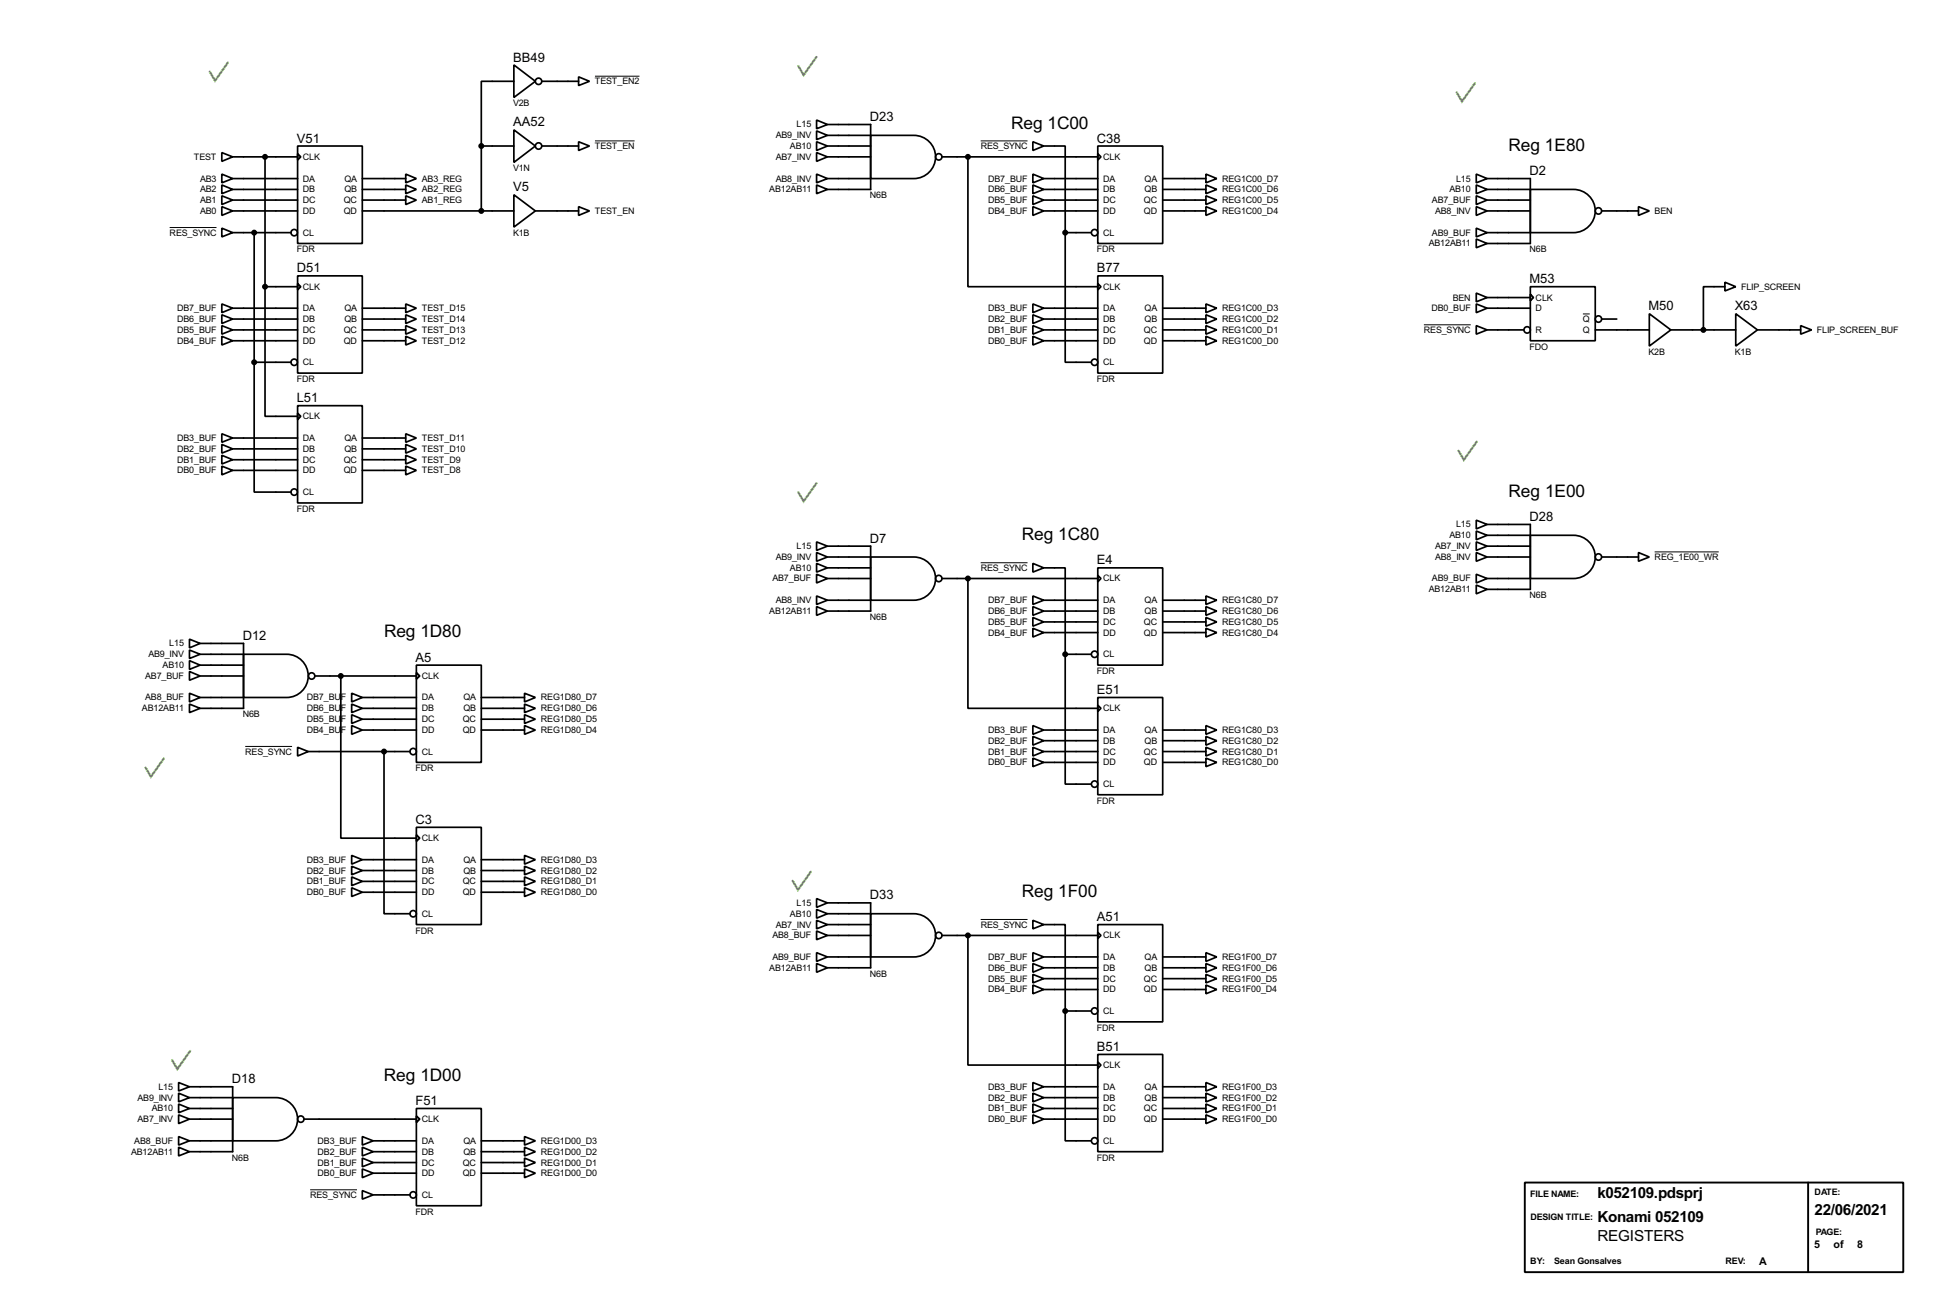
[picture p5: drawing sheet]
<svg xmlns="http://www.w3.org/2000/svg" width="460mm" height="307mm" viewBox="0 0 460 307" stroke-linecap="round" stroke-linejoin="round" font-family="sans-serif">
<g fill="none" stroke="#000" stroke-width=".4">
<path d="M120.7 19.1h-7.6v15.2M120.7 15.2l5.1 3.9-5.1 3.8zM127.3 19.1h8.6M135.9 18l2.6 1.1-2.6 1zM52.1 35.9l2.6 1-2.6 1zM54.7 36.9h15.2M62.3 36.9v30.5M69.9 34.3h15.2v22.9h-15.2zM69.9 36.1l.8 .8-.8 .7zM113.1 34.3h7.6M113.1 34.3v15.3M120.7 30.5l5.1 3.8-5.1 3.9z"/>
<path d="M127.3 34.3h8.6M135.9 33.3l2.6 1-2.6 1.1zM191.8 28.2l2.6 1.1-2.6 1zM191.8 30.7l2.6 1.1-2.6 1zM191.8 33.3l2.6 1-2.6 1.1zM191.8 35.9l2.6 1-2.6 1zM194.4 29.3h10.1v15.2h-10.1M194.4 31.8h10.1M194.4 34.3h10.1M194.4 36.9h10.1M204.5 31.8h10.2a5.1 5.1 0 0 1 5.1 5.1 5.1 5.1 0 0 1-5.1 5.1h-10.2zM221.3 36.9h36.6"/>
<path d="M227.4 36.9v30.5h30.5M242.6 33.3l2.6 1-2.6 1.1zM245.2 34.3h5v20.4M257.9 34.3h15.2v22.9h-15.2zM257.9 36.1l.7 .8-.7 .7zM52.1 48.6l2.6 1-2.6 1zM52.1 46l2.6 1-2.6 1.1zM52.1 43.5l2.6 1-2.6 1zM52.1 40.9l2.6 1.1-2.6 1zM52.1 53.6l2.6 1.1-2.6 1zM54.7 42h15.2M54.7 44.5h15.2"/>
<path d="M54.7 54.7h13.7M54.7 49.6h15.2M54.7 47h15.2M59.7 54.7v30.4M85.1 42h10.2M85.1 44.5h10.2M85.1 49.6h35.6M85.1 47h10.2M95.3 40.9l2.5 1.1-2.5 1zM95.3 43.5l2.5 1-2.5 1zM95.3 46l2.5 1-2.5 1.1zM120.7 45.8l5.1 3.8-5.1 3.8z"/>
<path d="M125.8 49.6h10.1M135.9 48.6l2.6 1-2.6 1zM191.8 40.9l2.6 1.1-2.6 1zM191.8 43.5l2.6 1-2.6 1zM194.4 42h10.1M242.6 48.6l2.6 1-2.6 1zM242.6 40.9l2.6 1.1-2.6 1zM242.6 43.5l2.6 1-2.6 1zM242.6 46l2.6 1-2.6 1.1zM245.2 42h12.7M245.2 44.5h12.7M245.2 49.6h12.7"/>
<path d="M245.2 47h12.7M250.2 54.7v30.4h6.1M250.2 54.7h6.1M273.1 42h10.2M273.1 44.5h10.2M273.1 49.6h10.2M273.1 47h10.2M283.3 40.9l2.5 1.1-2.5 1zM283.3 43.5l2.5 1-2.5 1zM283.3 46l2.5 1-2.5 1.1zM283.3 48.6l2.5 1-2.5 1zM346.8 40.9l2.5 1.1-2.5 1z"/>
<path d="M346.8 43.5l2.5 1-2.5 1zM346.8 46l2.5 1-2.5 1.1zM346.8 53.6l2.5 1.1-2.5 1zM346.8 56.2l2.5 1-2.5 1zM346.8 48.6l2.5 1-2.5 1zM349.3 42h10.2v15.2h-10.2M349.3 44.5h10.2M349.3 54.7h10.2M349.3 49.6h10.2M349.3 47h10.2M359.5 44.5h10.1a5.1 5.1 0 0 1 5.1 5.1 5.1 5.1 0 0 1-5.1 5.1h-10.1zM376.2 49.6h8.7"/>
<path d="M384.9 48.6l2.5 1-2.5 1zM52.1 79l2.6 1.1-2.6 1zM52.1 76.5l2.6 1-2.6 1zM52.1 74l2.6 1-2.6 1zM52.1 71.4l2.6 1-2.6 1.1zM54.7 72.4h15.2M54.7 75h15.2M54.7 77.5h15.2M62.3 67.4v30.4h7.6M62.3 67.4h7.6M69.9 64.8h15.2v22.9h-15.2zM69.9 66.6l.8 .8-.8 .7z"/>
<path d="M85.1 72.4h10.2M85.1 75h10.2M85.1 77.5h10.2M95.3 71.4l2.5 1-2.5 1.1zM95.3 74l2.5 1-2.5 1zM95.3 76.5l2.5 1-2.5 1zM95.3 79l2.5 1.1-2.5 1zM242.6 79l2.6 1.1-2.6 1zM242.6 71.4l2.6 1-2.6 1.1zM242.6 74l2.6 1-2.6 1zM242.6 76.5l2.6 1-2.6 1zM245.2 72.4h12.7"/>
<path d="M245.2 75h12.7M245.2 77.5h12.7M257.9 64.8h15.2v22.9h-15.2zM257.9 66.6l.7 .8-.7 .7zM273.1 72.4h10.2M273.1 75h10.2M273.1 77.5h10.2M283.3 71.4l2.5 1-2.5 1.1zM283.3 74l2.5 1-2.5 1zM283.3 76.5l2.5 1-2.5 1zM283.3 79l2.5 1.1-2.5 1zM346.8 76.5l2.5 1-2.5 1z"/>
<path d="M346.8 68.9l2.5 1-2.5 1zM346.8 71.4l2.5 1-2.5 1.1zM349.3 72.4h10.2M349.3 77.5h8.6M349.3 69.9h10.2M359.5 69.1l.7 .8-.7 .8zM359.5 67.4h15.2v12.7h-15.2zM374.7 77.5h12.7M376.2 75h3.6M387.4 73.7l5.1 3.8-5.1 3.8zM392.5 77.5h15.2M405.2 66.3l2.5 1.1-2.5 1z"/>
<path d="M405.2 67.4h-5.1v10.1M407.7 73.7l5.1 3.8-5.1 3.8zM412.8 77.5h10.2M423 76.5l2.5 1-2.5 1zM54.7 80.1h15.2M59.7 85.1v30.5h8.7M59.7 85.1h8.7M69.9 95.3h15.2v22.9h-15.2zM69.9 97.1l.8 .7-.8 .8zM85.1 80.1h10.2M245.2 80.1h12.7M273.1 80.1h10.2"/>
<path d="M52.1 109.5l2.6 1-2.6 1.1zM52.1 107l2.6 1-2.6 1zM52.1 104.4l2.6 1.1-2.6 1zM52.1 101.9l2.6 1-2.6 1zM54.7 110.5h15.2M54.7 108h15.2M54.7 105.5h15.2M54.7 102.9h15.2M85.1 110.5h10.2M85.1 108h10.2M85.1 105.5h10.2M85.1 102.9h10.2"/>
<path d="M95.3 101.9l2.5 1-2.5 1zM95.3 104.4l2.5 1.1-2.5 1zM95.3 107l2.5 1-2.5 1zM95.3 109.5l2.5 1-2.5 1.1zM191.8 127.3l2.6 1-2.6 1zM191.8 129.8l2.6 1.1-2.6 1zM191.8 132.4l2.6 1-2.6 1zM191.8 134.9l2.6 1-2.6 1.1zM194.4 128.3h10.1v15.3h-10.1M194.4 130.9h10.1M194.4 133.4h10.1M194.4 135.9h10.1"/>
<path d="M204.5 130.9h10.2a5.1 5.1 0 0 1 5.1 5 5.1 5.1 0 0 1-5.1 5.1h-10.2zM221.3 135.9h36.6M227.4 135.9v30.5h30.5M242.6 132.4l2.6 1-2.6 1zM245.2 133.4h5v20.3M257.9 133.4h15.2v22.9h-15.2zM257.9 135.2l.7 .7-.7 .8zM346.8 122.2l2.5 1-2.5 1.1zM346.8 124.8l2.5 1-2.5 1zM346.8 127.3l2.5 1-2.5 1zM346.8 129.8l2.5 1.1-2.5 1zM346.8 134.9l2.5 1-2.5 1.1z"/>
<path d="M346.8 137.5l2.5 1-2.5 1zM349.3 128.3h10.2M349.3 130.9h10.2M349.3 135.9h10.2M349.3 123.2h10.2v15.3h-10.2M349.3 125.8h10.2M359.5 125.8h10.1a5.1 5.1 0 0 1 5.1 5 5.1 5.1 0 0 1-5.1 5.1h-10.1zM376.2 130.9h8.7M384.9 129.8l2.5 1.1-2.5 1zM44.5 150.2l2.5 1-2.5 1zM44.5 152.7l2.5 1-2.5 1zM44.5 155.2l2.5 1.1-2.5 1z"/>
<path d="M44.5 157.8l2.5 1-2.5 1zM47 151.2h10.2v15.2h-10.2M47 153.7h10.2M47 156.3h10.2M47 158.8h10.2M57.2 153.7h10.2a5.1 5.1 0 0 1 5 5.1 5.1 5.1 0 0 1-5 5.1h-10.2zM74 158.8h23.8M80.1 158.8v38.1h17.7M97.8 156.3h15.3v22.8h-15.3zM97.8 158l.8 .8-.8 .8zM191.8 140l2.6 1-2.6 1zM191.8 142.5l2.6 1.1-2.6 1z"/>
<path d="M194.4 141h10.1M242.6 147.6l2.6 1-2.6 1.1zM242.6 140l2.6 1-2.6 1zM242.6 142.5l2.6 1.1-2.6 1zM242.6 145.1l2.6 1-2.6 1zM245.2 141h12.7M245.2 143.6h12.7M245.2 148.6h12.7M245.2 146.1h12.7M250.2 153.7v30.5h6.1M250.2 153.7h6.1M273.1 141h10.2"/>
<path d="M273.1 143.6h10.2M273.1 148.6h10.2M273.1 146.1h10.2M283.3 140l2.5 1-2.5 1zM283.3 142.5l2.5 1.1-2.5 1zM283.3 145.1l2.5 1-2.5 1zM283.3 147.6l2.5 1-2.5 1.1zM44.5 162.9l2.5 1-2.5 1zM44.5 165.4l2.5 1-2.5 1zM47 163.9h10.2M69.9 175.6l2.5 1-2.5 1zM72.4 176.6h23.9"/>
<path d="M82.6 162.9l2.5 1-2.5 1zM82.6 165.4l2.5 1-2.5 1zM82.6 167.9l2.5 1.1-2.5 1zM82.6 170.5l2.5 1-2.5 1zM85.1 163.9h12.7M85.1 166.4h12.7M85.1 169h12.7M85.1 171.5h12.7M90.2 176.6v38.1h6.1M113.1 163.9h10.1M113.1 166.4h10.1M113.1 169h10.1"/>
<path d="M113.1 171.5h10.1M123.2 162.9l2.6 1-2.6 1zM123.2 165.4l2.6 1-2.6 1zM123.2 167.9l2.6 1.1-2.6 1zM123.2 170.5l2.6 1-2.6 1zM242.6 178.1l2.6 1-2.6 1zM242.6 170.5l2.6 1-2.6 1zM242.6 173l2.6 1-2.6 1.1zM242.6 175.6l2.6 1-2.6 1zM245.2 176.6h12.7M245.2 171.5h12.7M245.2 179.1h12.7"/>
<path d="M245.2 174h12.7M257.9 163.9h15.2v22.8h-15.2zM257.9 165.7l.7 .7-.7 .8zM273.1 176.6h10.2M273.1 171.5h10.2M273.1 179.1h10.2M273.1 174h10.2M283.3 170.5l2.5 1-2.5 1zM283.3 173l2.5 1-2.5 1.1zM283.3 175.6l2.5 1-2.5 1zM283.3 178.1l2.5 1-2.5 1zM97.8 194.4h15.3v22.8h-15.3z"/>
<path d="M97.8 196.1l.8 .8-.8 .8zM82.6 201l2.5 1-2.5 1zM82.6 203.5l2.5 1-2.5 1zM82.6 206l2.5 1.1-2.5 1zM82.6 208.6l2.5 1-2.5 1zM85.1 202h12.7M85.1 204.5h12.7M85.1 207.1h12.7M85.1 209.6h12.7M113.1 202h10.1M113.1 204.5h10.1M113.1 207.1h10.1"/>
<path d="M113.1 209.6h10.1M123.2 201l2.6 1-2.6 1zM123.2 203.5l2.6 1-2.6 1zM123.2 206l2.6 1.1-2.6 1zM123.2 208.6l2.6 1-2.6 1zM191.8 211.1l2.6 1-2.6 1.1zM191.8 213.7l2.6 1-2.6 1zM191.8 216.2l2.6 1-2.6 1zM191.8 218.7l2.6 1.1-2.6 1zM194.4 212.1h10.1v15.3h-10.1M194.4 214.7h10.1M194.4 217.2h10.1"/>
<path d="M194.4 219.8h10.1M204.5 214.7h10.2a5.1 5.1 0 0 1 5.1 5 5.1 5.1 0 0 1-5.1 5.1h-10.2zM221.3 219.8h36.6M227.4 219.8v30.4h30.5M242.6 216.2l2.6 1-2.6 1zM245.2 217.2h5v20.3M257.9 217.2h15.2v22.9h-15.2zM257.9 219l.7 .8-.7 .7zM191.8 223.8l2.6 1-2.6 1.1zM191.8 226.4l2.6 1-2.6 1zM194.4 224.8h10.1M242.6 231.4l2.6 1.1-2.6 1z"/>
<path d="M242.6 223.8l2.6 1-2.6 1.1zM242.6 226.4l2.6 1-2.6 1zM242.6 228.9l2.6 1-2.6 1zM245.2 224.8h12.7M245.2 227.4h12.7M245.2 232.5h12.7M245.2 229.9h12.7M250.2 237.5v30.5h6.1M250.2 237.5h6.1M273.1 224.8h10.2M273.1 227.4h10.2M273.1 232.5h10.2"/>
<path d="M273.1 229.9h10.2M283.3 223.8l2.5 1-2.5 1.1zM283.3 226.4l2.5 1-2.5 1zM283.3 228.9l2.5 1-2.5 1zM283.3 231.4l2.5 1.1-2.5 1zM42 259.4l2.5 1-2.5 1zM42 256.8l2.5 1.1-2.5 1zM42 254.3l2.5 1-2.5 1zM44.5 255.3h10.2v15.3h-10.2M44.5 257.9h10.2M54.7 257.9h10.1a5.1 5.1 0 0 1 5.1 5 5.1 5.1 0 0 1-5.1 5.1h-10.1zM242.6 254.3l2.6 1-2.6 1z"/>
<path d="M242.6 256.8l2.6 1.1-2.6 1zM242.6 259.4l2.6 1-2.6 1zM245.2 257.9h12.7M245.2 255.3h12.7M257.9 247.7h15.2v22.9h-15.2zM257.9 249.5l.7 .7-.7 .8zM273.1 257.9h10.2M273.1 255.3h10.2M283.3 254.3l2.5 1-2.5 1zM283.3 256.8l2.5 1.1-2.5 1zM283.3 259.4l2.5 1-2.5 1zM42 261.9l2.5 1-2.5 1.1z"/>
<path d="M42 269.5l2.5 1.1-2.5 1zM42 267l2.5 1-2.5 1zM44.5 262.9h10.2M44.5 268h10.2M44.5 260.4h10.2M71.4 262.9h26.4M85.1 279.7l2.6 1-2.6 1zM85.1 267l2.6 1-2.6 1zM85.1 269.5l2.6 1.1-2.6 1zM85.1 272.1l2.6 1-2.6 1zM85.1 274.6l2.6 1-2.6 1.1zM87.7 268h10.1"/>
<path d="M87.7 270.6h10.1M87.7 273.1h10.1M87.7 275.6h10.1M97.8 260.4h15.3v22.9h-15.3zM97.8 262.2l.8 .7-.8 .8zM113.1 268h10.1M113.1 270.6h10.1M113.1 273.1h10.1M113.1 275.6h10.1M123.2 267l2.6 1-2.6 1zM123.2 269.5l2.6 1.1-2.6 1zM123.2 272.1l2.6 1-2.6 1z"/>
<path d="M123.2 274.6l2.6 1-2.6 1.1zM242.6 261.9l2.6 1-2.6 1.1zM245.2 262.9h12.7M245.2 260.4h12.7M273.1 262.9h10.2M273.1 260.4h10.2M283.3 261.9l2.5 1-2.5 1.1zM87.7 280.7h8.6"/>
<circle cx="126.5" cy="19.1" r=".75"/>
<circle cx="126.5" cy="34.3" r=".75"/>
<circle cx="220.5" cy="36.9" r=".75"/>
<circle cx="69.1" cy="54.7" r=".75"/>
<circle cx="257.1" cy="54.7" r=".75"/>
<circle cx="375.5" cy="49.6" r=".75"/>
<circle cx="358.7" cy="77.5" r=".75"/>
<circle cx="375.5" cy="75" r=".75"/>
<circle cx="69.1" cy="85.1" r=".75"/>
<circle cx="257.1" cy="85.1" r=".75"/>
<circle cx="69.1" cy="115.6" r=".75"/>
<circle cx="220.5" cy="135.9" r=".75"/>
<circle cx="375.5" cy="130.9" r=".75"/>
<circle cx="73.2" cy="158.8" r=".75"/>
<circle cx="257.1" cy="153.7" r=".75"/>
<circle cx="97" cy="176.6" r=".75"/>
<circle cx="257.1" cy="184.2" r=".75"/>
<circle cx="97" cy="214.7" r=".75"/>
<circle cx="220.5" cy="219.8" r=".75"/>
<circle cx="257.1" cy="237.5" r=".75"/>
<circle cx="70.6" cy="262.9" r=".75"/>
<circle cx="257.1" cy="268" r=".75"/>
<circle cx="97" cy="280.7" r=".75"/>
</g>
<path d="M139.8 17.9h10.4M139.8 33.1h9.3M230.4 33.1h11M39.9 53.5h11M334.5 76.3h11M371.8 73.8h1.6M230.4 132.2h11M388.7 129.7h15M57.6 175.4h11M230.4 216h11M72.9 279.5h11" fill="none" stroke="#000" stroke-width=".23"/>
<g fill="#000" stroke="#000" stroke-width=".4">
<circle cx="62.2" cy="36.9" r=".5"/>
<circle cx="113" cy="34.3" r=".5"/>
<circle cx="227.3" cy="36.9" r=".5"/>
<circle cx="59.7" cy="54.7" r=".5"/>
<circle cx="113" cy="49.6" r=".5"/>
<circle cx="250.2" cy="54.7" r=".5"/>
<circle cx="62.2" cy="67.4" r=".5"/>
<circle cx="400.1" cy="77.5" r=".5"/>
<circle cx="59.7" cy="85.1" r=".5"/>
<circle cx="227.3" cy="135.9" r=".5"/>
<circle cx="80" cy="158.8" r=".5"/>
<circle cx="250.2" cy="153.7" r=".5"/>
<circle cx="90.2" cy="176.6" r=".5"/>
<circle cx="227.3" cy="219.8" r=".5"/>
<circle cx="250.2" cy="237.5" r=".5"/>
</g>
<path d="M358.2 277.8h88.9v21.1h-88.9zM424.7 277.8v21.1" fill="none" stroke="#000" stroke-width=".45"/>
<path d="M53.5 14.7l-3 4.3-1.2-2.2M191.8 13.4l-3 4.2-1.3-2.1M346.4 19.6l-3 4.2-1.2-2.1M191.8 113.5l-3 4.3-1.3-2.2M346.9 103.8l-3.1 4.2-1.2-2.1M38.5 178.2l-3.1 4.3-1.2-2.2M190.4 204.8l-3 4.3-1.2-2.2M44.7 246.9l-3 4.2-1.3-2.1" fill="none" stroke="#6ad928" stroke-width=".53"/>
<g font-size="4.5">
<text x="237.5" y="30.4">Reg 1C00</text>
<text x="354.3" y="35.5">Reg 1E80</text>
<text x="354.4" y="116.7">Reg 1E00</text>
<text x="240" y="126.9">Reg 1C80</text>
<text x="90.2" y="149.8">Reg 1D80</text>
<text x="240" y="210.7">Reg 1F00</text>
<text x="90.2" y="253.9">Reg 1D00</text>
</g>
<g font-size="4">
<text x="375.2" y="281.3">k052109.pdsprj</text>
<text x="375.2" y="287.1">Konami 052109</text>
<text x="426.2" y="285.4">22/06/2021</text>
<text x="375.2" y="291.5">REGISTERS</text>
</g>
<g font-size="3.4">
<text x="120.5" y="14.4">BB49</text>
<text x="120.5" y="29.7">AA52</text>
<text x="204.3" y="28.5">D23</text>
<text x="69.7" y="33.5">V51</text>
<text x="257.7" y="33.5">C38</text>
<text x="359.3" y="41.2">D2</text>
<text x="120.5" y="44.9">V5</text>
<text x="69.7" y="64">D51</text>
<text x="257.7" y="64">B77</text>
<text x="359.3" y="66.6">M53</text>
<text x="387.2" y="72.9">M50</text>
<text x="407.5" y="72.9">X63</text>
<text x="69.7" y="94.5">L51</text>
<text x="359.3" y="122.4">D28</text>
<text x="204.3" y="127.5">D7</text>
<text x="257.7" y="132.6">E4</text>
<text x="57" y="150.4">D12</text>
<text x="97.6" y="155.5">A5</text>
<text x="257.7" y="163.1">E51</text>
<text x="97.6" y="193.6">C3</text>
<text x="204.3" y="211.3">D33</text>
<text x="257.7" y="216.4">A51</text>
<text x="257.7" y="246.9">B51</text>
<text x="54.5" y="254.5">D18</text>
<text x="97.6" y="259.6">F51</text>
</g>
<g font-size="2.8">
<text x="426.1" y="293.1">5</text>
<text x="430.7" y="293.1">of</text>
<text x="436.2" y="293.1">8</text>
<text x="413.2" y="297.1">A</text>
</g>
<g font-size="2.3">
<text x="139.7" y="19.8">TEST_EN2</text>
<text x="120.5" y="25">V2B</text>
<text x="187.1" y="29.9">L15</text>
<text x="139.7" y="35">TEST_EN</text>
<text x="182.2" y="32.5">AB9_INV</text>
<text x="185.6" y="35">AB10</text>
<text x="230.3" y="35">RES_SYNC</text>
<text x="45.5" y="37.5">TEST</text>
<text x="71.1" y="37.5">CLK</text>
<text x="120.5" y="40.2">V1N</text>
<text x="182.2" y="37.5">AB7_INV</text>
<text x="259.1" y="37.5">CLK</text>
<text x="47" y="47.7">AB1</text>
<text x="47" y="45.2">AB2</text>
<text x="47" y="42.6">AB3</text>
<text x="71.1" y="42.6">DA</text>
<text x="71.1" y="45.2">DB</text>
<text x="71.1" y="47.7">DC</text>
<text x="80.7" y="47.7">QC</text>
<text x="80.9" y="42.6">QA</text>
<text x="80.9" y="45.2">QB</text>
<text x="99.1" y="42.6">AB3_REG</text>
<text x="99.1" y="45.2">AB2_REG</text>
<text x="99.1" y="47.7">AB1_REG</text>
<text x="180.7" y="45.2">AB12AB11</text>
<text x="182.2" y="42.6">AB8_INV</text>
<text x="204.3" y="46.6">N6B</text>
<text x="232.1" y="42.6">DB7_BUF</text>
<text x="232.1" y="45.2">DB6_BUF</text>
<text x="232.1" y="47.7">DB5_BUF</text>
<text x="259.1" y="42.6">DA</text>
<text x="259.1" y="45.2">DB</text>
<text x="259.1" y="47.7">DC</text>
<text x="268.7" y="47.7">QC</text>
<text x="268.8" y="42.6">QA</text>
<text x="268.8" y="45.2">QB</text>
<text x="287" y="42.6">REG1C00_D7</text>
<text x="287" y="45.2">REG1C00_D6</text>
<text x="287" y="47.7">REG1C00_D5</text>
<text x="336.4" y="47.7">AB7_BUF</text>
<text x="340.4" y="45.2">AB10</text>
<text x="342" y="42.6">L15</text>
<text x="47" y="50.2">AB0</text>
<text x="71.1" y="50.2">DD</text>
<text x="80.7" y="50.2">QD</text>
<text x="139.7" y="50.2">TEST_EN</text>
<text x="232.1" y="50.2">DB4_BUF</text>
<text x="259.1" y="50.2">DD</text>
<text x="268.7" y="50.2">QD</text>
<text x="287" y="50.2">REG1C00_D4</text>
<text x="337.1" y="50.2">AB8_INV</text>
<text x="388.7" y="50.2">BEN</text>
<text x="39.8" y="55.3">RES_SYNC</text>
<text x="69.7" y="59.3">FDR</text>
<text x="71.1" y="55.3">CL</text>
<text x="120.5" y="55.4">K1B</text>
<text x="257.7" y="59.3">FDR</text>
<text x="259.1" y="55.3">CL</text>
<text x="335.6" y="57.9">AB12AB11</text>
<text x="336.4" y="55.3">AB9_BUF</text>
<text x="359.3" y="59.3">N6B</text>
<text x="71.1" y="68">CLK</text>
<text x="259.1" y="68">CLK</text>
<text x="341.2" y="70.6">BEN</text>
<text x="360.7" y="70.6">CLK</text>
<text x="408.9" y="68">FLIP_SCREEN</text>
<text x="41.6" y="75.6">DB6_BUF</text>
<text x="41.6" y="73.1">DB7_BUF</text>
<text x="71.1" y="73.1">DA</text>
<text x="71.1" y="75.6">DB</text>
<text x="80.9" y="73.1">QA</text>
<text x="80.9" y="75.6">QB</text>
<text x="99.1" y="73.1">TEST_D15</text>
<text x="99.1" y="75.6">TEST_D14</text>
<text x="232.1" y="73.1">DB3_BUF</text>
<text x="232.1" y="75.6">DB2_BUF</text>
<text x="259.1" y="73.1">DA</text>
<text x="259.1" y="75.6">DB</text>
<text x="268.8" y="73.1">QA</text>
<text x="268.8" y="75.6">QB</text>
<text x="287" y="73.1">REG1C00_D3</text>
<text x="287" y="75.6">REG1C00_D2</text>
<text x="336.2" y="73.1">DB0_BUF</text>
<text x="360.7" y="73.1">D</text>
<text x="371.8" y="75.6">Q</text>
<text x="41.6" y="80.7">DB4_BUF</text>
<text x="41.6" y="78.2">DB5_BUF</text>
<text x="71.1" y="78.2">DC</text>
<text x="71.1" y="80.7">DD</text>
<text x="80.7" y="78.2">QC</text>
<text x="80.7" y="80.7">QD</text>
<text x="99.1" y="78.2">TEST_D13</text>
<text x="99.1" y="80.7">TEST_D12</text>
<text x="232.1" y="80.7">DB0_BUF</text>
<text x="232.1" y="78.2">DB1_BUF</text>
<text x="259.1" y="78.2">DC</text>
<text x="259.1" y="80.7">DD</text>
<text x="268.7" y="78.2">QC</text>
<text x="268.7" y="80.7">QD</text>
<text x="287" y="78.2">REG1C00_D1</text>
<text x="287" y="80.7">REG1C00_D0</text>
<text x="334.4" y="78.2">RES_SYNC</text>
<text x="359.3" y="82.1">FDO</text>
<text x="360.7" y="78.2">R</text>
<text x="371.8" y="78.2">Q</text>
<text x="387.2" y="83.4">K2B</text>
<text x="407.5" y="83.4">K1B</text>
<text x="426.8" y="78.2">FLIP_SCREEN_BUF</text>
<text x="69.7" y="89.7">FDR</text>
<text x="71.1" y="85.8">CL</text>
<text x="257.7" y="89.7">FDR</text>
<text x="259.1" y="85.8">CL</text>
<text x="71.1" y="98.5">CLK</text>
<text x="41.6" y="106.1">DB2_BUF</text>
<text x="41.6" y="103.6">DB3_BUF</text>
<text x="71.1" y="103.6">DA</text>
<text x="71.1" y="106.1">DB</text>
<text x="80.9" y="103.6">QA</text>
<text x="80.9" y="106.1">QB</text>
<text x="99.1" y="103.6">TEST_D11</text>
<text x="99.1" y="106.1">TEST_D10</text>
<text x="41.6" y="111.2">DB0_BUF</text>
<text x="41.6" y="108.7">DB1_BUF</text>
<text x="71.1" y="108.7">DC</text>
<text x="71.1" y="111.2">DD</text>
<text x="80.7" y="108.7">QC</text>
<text x="80.7" y="111.2">QD</text>
<text x="99.1" y="108.7">TEST_D9</text>
<text x="99.1" y="111.2">TEST_D8</text>
<text x="71.1" y="116.3">CL</text>
<text x="69.7" y="120.2">FDR</text>
<text x="342" y="123.9">L15</text>
<text x="182.2" y="131.5">AB9_INV</text>
<text x="187.1" y="129">L15</text>
<text x="337.1" y="129">AB7_INV</text>
<text x="337.1" y="131.5">AB8_INV</text>
<text x="340.4" y="126.4">AB10</text>
<text x="388.7" y="131.5">REG_1E00_WR</text>
<text x="181.5" y="136.6">AB7_BUF</text>
<text x="185.6" y="134.1">AB10</text>
<text x="230.3" y="134.1">RES_SYNC</text>
<text x="259.1" y="136.6">CLK</text>
<text x="336.4" y="136.6">AB9_BUF</text>
<text x="182.2" y="141.7">AB8_INV</text>
<text x="232.1" y="141.7">DB7_BUF</text>
<text x="259.1" y="141.7">DA</text>
<text x="268.8" y="141.7">QA</text>
<text x="287" y="141.7">REG1C80_D7</text>
<text x="335.6" y="139.1">AB12AB11</text>
<text x="359.3" y="140.5">N6B</text>
<text x="180.7" y="144.2">AB12AB11</text>
<text x="204.3" y="145.6">N6B</text>
<text x="232.1" y="149.3">DB4_BUF</text>
<text x="232.1" y="144.2">DB6_BUF</text>
<text x="232.1" y="146.8">DB5_BUF</text>
<text x="259.1" y="144.2">DB</text>
<text x="259.1" y="146.8">DC</text>
<text x="259.1" y="149.3">DD</text>
<text x="268.7" y="146.8">QC</text>
<text x="268.7" y="149.3">QD</text>
<text x="268.8" y="144.2">QB</text>
<text x="287" y="144.2">REG1C80_D6</text>
<text x="287" y="146.8">REG1C80_D5</text>
<text x="287" y="149.3">REG1C80_D4</text>
<text x="34.8" y="154.4">AB9_INV</text>
<text x="39.8" y="151.8">L15</text>
<text x="259.1" y="154.4">CL</text>
<text x="34.1" y="159.5">AB7_BUF</text>
<text x="38.2" y="156.9">AB10</text>
<text x="99.1" y="159.5">CLK</text>
<text x="257.7" y="158.3">FDR</text>
<text x="33.3" y="167.1">AB12AB11</text>
<text x="34.1" y="164.5">AB8_BUF</text>
<text x="72" y="164.5">DB7_BUF</text>
<text x="72" y="167.1">DB6_BUF</text>
<text x="99.1" y="164.5">DA</text>
<text x="99.1" y="167.1">DB</text>
<text x="108.9" y="164.5">QA</text>
<text x="108.9" y="167.1">QB</text>
<text x="127" y="164.5">REG1D80_D7</text>
<text x="127" y="167.1">REG1D80_D6</text>
<text x="259.1" y="167.1">CLK</text>
<text x="57" y="168.5">N6B</text>
<text x="72" y="169.6">DB5_BUF</text>
<text x="72" y="172.2">DB4_BUF</text>
<text x="99.1" y="169.6">DC</text>
<text x="99.1" y="172.2">DD</text>
<text x="108.7" y="169.6">QC</text>
<text x="108.7" y="172.2">QD</text>
<text x="127" y="169.6">REG1D80_D5</text>
<text x="127" y="172.2">REG1D80_D4</text>
<text x="232.1" y="172.2">DB3_BUF</text>
<text x="259.1" y="172.2">DA</text>
<text x="268.8" y="172.2">QA</text>
<text x="287" y="172.2">REG1C80_D3</text>
<text x="57.6" y="177.2">RES_SYNC</text>
<text x="99.1" y="177.2">CL</text>
<text x="232.1" y="179.8">DB0_BUF</text>
<text x="232.1" y="174.7">DB2_BUF</text>
<text x="232.1" y="177.2">DB1_BUF</text>
<text x="259.1" y="174.7">DB</text>
<text x="259.1" y="177.2">DC</text>
<text x="259.1" y="179.8">DD</text>
<text x="268.7" y="177.2">QC</text>
<text x="268.7" y="179.8">QD</text>
<text x="268.8" y="174.7">QB</text>
<text x="287" y="174.7">REG1C80_D2</text>
<text x="287" y="177.2">REG1C80_D1</text>
<text x="287" y="179.8">REG1C80_D0</text>
<text x="97.6" y="181.2">FDR</text>
<text x="259.1" y="184.9">CL</text>
<text x="257.7" y="188.8">FDR</text>
<text x="99.1" y="197.6">CLK</text>
<text x="72" y="202.6">DB3_BUF</text>
<text x="99.1" y="202.6">DA</text>
<text x="108.9" y="202.6">QA</text>
<text x="127" y="202.6">REG1D80_D3</text>
<text x="72" y="205.2">DB2_BUF</text>
<text x="72" y="207.7">DB1_BUF</text>
<text x="99.1" y="205.2">DB</text>
<text x="99.1" y="207.7">DC</text>
<text x="108.7" y="207.7">QC</text>
<text x="108.9" y="205.2">QB</text>
<text x="127" y="205.2">REG1D80_D2</text>
<text x="127" y="207.7">REG1D80_D1</text>
<text x="72" y="210.3">DB0_BUF</text>
<text x="99.1" y="210.3">DD</text>
<text x="99.1" y="215.3">CL</text>
<text x="108.7" y="210.3">QD</text>
<text x="127" y="210.3">REG1D80_D0</text>
<text x="185.6" y="215.3">AB10</text>
<text x="187.1" y="212.8">L15</text>
<text x="97.6" y="219.3">FDR</text>
<text x="181.5" y="220.4">AB8_BUF</text>
<text x="182.2" y="217.9">AB7_INV</text>
<text x="230.3" y="217.9">RES_SYNC</text>
<text x="259.1" y="220.4">CLK</text>
<text x="181.5" y="225.5">AB9_BUF</text>
<text x="232.1" y="225.5">DB7_BUF</text>
<text x="259.1" y="225.5">DA</text>
<text x="268.8" y="225.5">QA</text>
<text x="287" y="225.5">REG1F00_D7</text>
<text x="180.7" y="228">AB12AB11</text>
<text x="204.3" y="229.4">N6B</text>
<text x="232.1" y="233.1">DB4_BUF</text>
<text x="232.1" y="228">DB6_BUF</text>
<text x="232.1" y="230.6">DB5_BUF</text>
<text x="259.1" y="228">DB</text>
<text x="259.1" y="230.6">DC</text>
<text x="259.1" y="233.1">DD</text>
<text x="268.7" y="230.6">QC</text>
<text x="268.7" y="233.1">QD</text>
<text x="268.8" y="228">QB</text>
<text x="287" y="228">REG1F00_D6</text>
<text x="287" y="230.6">REG1F00_D5</text>
<text x="287" y="233.1">REG1F00_D4</text>
<text x="259.1" y="238.2">CL</text>
<text x="257.7" y="242.1">FDR</text>
<text x="259.1" y="250.9">CLK</text>
<text x="37.2" y="256">L15</text>
<text x="232.1" y="256">DB3_BUF</text>
<text x="259.1" y="256">DA</text>
<text x="268.8" y="256">QA</text>
<text x="287" y="256">REG1F00_D3</text>
<text x="32.3" y="263.6">AB7_INV</text>
<text x="32.3" y="258.5">AB9_INV</text>
<text x="35.6" y="261.1">AB10</text>
<text x="99.1" y="263.6">CLK</text>
<text x="232.1" y="263.6">DB0_BUF</text>
<text x="232.1" y="258.5">DB2_BUF</text>
<text x="232.1" y="261.1">DB1_BUF</text>
<text x="259.1" y="258.5">DB</text>
<text x="259.1" y="261.1">DC</text>
<text x="259.1" y="263.6">DD</text>
<text x="268.7" y="261.1">QC</text>
<text x="268.7" y="263.6">QD</text>
<text x="268.8" y="258.5">QB</text>
<text x="287" y="258.5">REG1F00_D2</text>
<text x="287" y="261.1">REG1F00_D1</text>
<text x="287" y="263.6">REG1F00_D0</text>
<text x="31.6" y="268.7">AB8_BUF</text>
<text x="74.6" y="268.7">DB3_BUF</text>
<text x="99.1" y="268.7">DA</text>
<text x="108.9" y="268.7">QA</text>
<text x="127" y="268.7">REG1D00_D3</text>
<text x="259.1" y="268.7">CL</text>
<text x="30.8" y="271.2">AB12AB11</text>
<text x="54.5" y="272.6">N6B</text>
<text x="74.6" y="271.2">DB2_BUF</text>
<text x="74.6" y="273.8">DB1_BUF</text>
<text x="99.1" y="271.2">DB</text>
<text x="99.1" y="273.8">DC</text>
<text x="108.7" y="273.8">QC</text>
<text x="108.9" y="271.2">QB</text>
<text x="127" y="271.2">REG1D00_D2</text>
<text x="127" y="273.8">REG1D00_D1</text>
<text x="257.7" y="272.6">FDR</text>
<text x="72.8" y="281.4">RES_SYNC</text>
<text x="74.6" y="276.3">DB0_BUF</text>
<text x="99.1" y="276.3">DD</text>
<text x="99.1" y="281.4">CL</text>
<text x="108.7" y="276.3">QD</text>
<text x="127" y="276.3">REG1D00_D0</text>
<text x="359.5" y="281.2">FILE NAME:</text>
<text x="426.2" y="280.7">DATE:</text>
<text x="97.6" y="285.3">FDR</text>
<text x="359.5" y="286.6">DESIGN TITLE:</text>
<text x="426.5" y="290.1">PAGE:</text>
<text x="359.5" y="296.9">BY:</text>
<text x="365" y="296.9">Sean Gonsalves</text>
<text x="405.3" y="297">REV:</text>
</g>
</svg>
